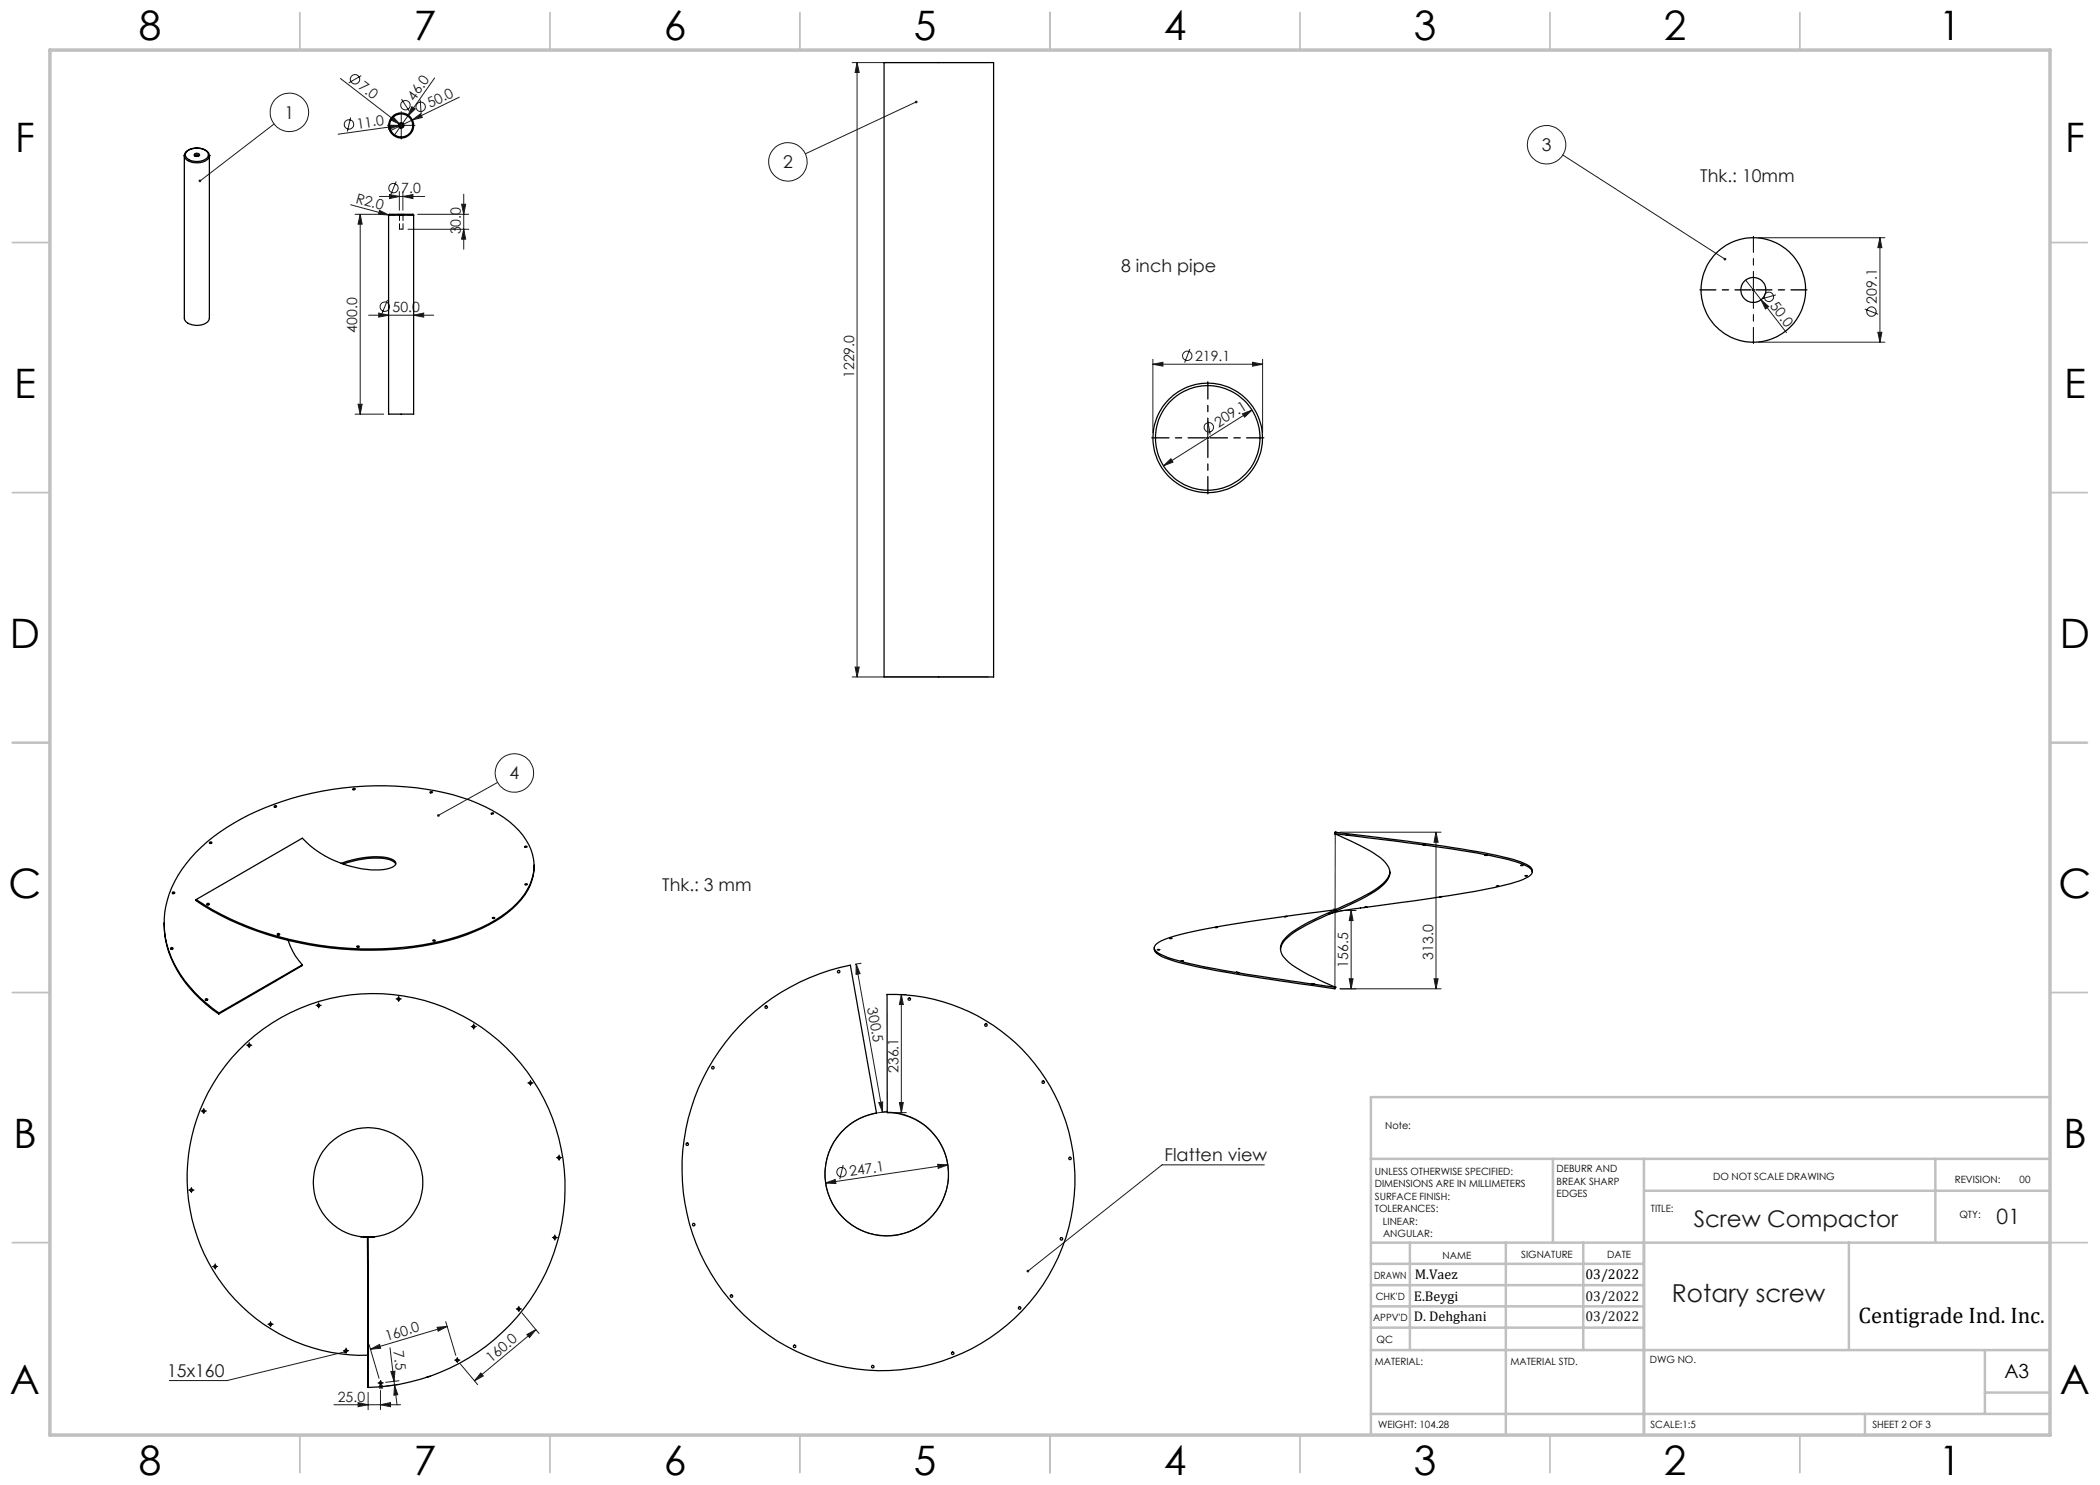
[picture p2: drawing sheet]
<svg xmlns="http://www.w3.org/2000/svg" width="420mm" height="297mm" viewBox="0 0 420 297" stroke-linecap="round" stroke-linejoin="round" font-family="sans-serif">
<g fill="none" stroke="#191924" stroke-width=".2">
<path d="M68.1 15.7l11.9 9.2M72.2 15.1l-2.5 1.5M80.3 19.8l1.6 2.5M84 19.9l.2 2.9M86.9 15.6l-8 11.4M91.9 19.4l-9.4 4.6M170.4 12.5h27.3M171.4 12.5l.4 2h-.8zM171.4 12.5v122.9M54.8 24.8l-14.8 11.4M70.1 23.5l-.6 2.8M75.9 39.3h9"/>
<path d="M77.6 25l2.1 .1-1.9 .8zM77.9 38.9l2 .4-2 .4zM78.6 23.4l1.4 1.5-1.9-.9zM79.2 36.3l-1.1 2.7M79.7 25.1l-12.1 1.7M79.9 38.3v3.7M80 25.1h.5M80 24.9l.5 .4M80.2 24.8v.5M80.6 39.3l2-.4v.8zM80.6 38.3v3.7M80.8 25l-1.1 .1"/>
<path d="M82.4 21.3l.6 .5-1.4 1.4zM82.5 24l1.6-1.2 .4 .7zM82.5 24l-4.5 2.2M92.7 38.8v11M183.2 20.4l-22.1 10.4M312.6 31l32.4 20.8M70.1 41l7.7 2M71 42.9h5.9M72 42.9l.4 1.9h-.8zM72 42.9v39.9M75.9 42.1l1.9 .9-2.1-.1zM77.8 43h.1"/>
<path d="M81.6 45.9h12.1M83.5 42.9h10.2M92.3 40.8h.8l-.4 2.1zM92.7 45.9l.4 1.9h-.8zM349.1 56l8.2 10.5M350.4 58h.5M350.7 57.7v.5M351.7 47.6h25.3M352.2 60l1.5 1.3-.6 .5zM355.2 59l-2.8 .8M376 47.6l.4 1.9h-.8zM376 47.6v20.8"/>
<path d="M73.7 63h13M75.7 62.6l2 .4-2 .4zM77.5 60l-1.1 2.7M82.7 63l2-.4v.8zM230.6 72.8l2-.3v.7zM230.6 71.9v14.7M230.6 72.8h21.9M238 69.8l-1.1 2.7M250.5 72.5l2 .3-2 .4zM252.5 71.9v14.7M351.7 68.4h25.3M373 61.8l2.6 1.1"/>
<path d="M375.6 66.5h.8l-.4 1.9zM71 82.8h5.7M71.6 80.9h.8l-.4 1.9zM232.7 93.2l1.5-1.4 .4 .6zM241.3 87.6h.5M241.5 84l.5 2.9M241.5 87.3v.5M248.5 82.8l1.9-.8-1.5 1.4zM250.4 82l-17.7 11.2M170.4 135.4h27.3M171 133.4h.8l-.4 2zM99.5 156.5l-11.8 6.6"/>
<path d="M267.1 166.4l-.1 31.4M268 166.4h20.2M287.2 166.4v31.4M287.2 166.4l.4 2h-.8zM79.4 199.8h.6M79.7 199.6v.5M171.2 192.8l.8 1.9-.8 .2zM171.2 192.8l5.3 29.6M172.2 192.6l-1.1 .3M178.4 198.9h2.9M180.3 198.9l.4 2h-.8zM180.3 198.9v23.6"/>
<path d="M266.5 182.1h1M266.7 181.7l.7 .8M267.4 181.7l-.7 .8M268 197.8h20.2M268 182.1h3.2M269.8 195.8h.8l-.4 2zM270.2 182.1v15.7M270.2 182.1l.4 2h-.8zM286.8 195.8h.8l-.4 2zM49.6 209.1h.5M49.8 208.8v.5M63.5 201.1h.5"/>
<path d="M63.7 200.8v.6M94.5 205.3h.5M94.7 205.1v.5M105.8 216.6h.5M106.1 216.4v.4M38 238h.5M38.3 237.8v.5M40.5 222.2h.5M40.7 222v.5M111.5 231.6h.5M111.8 231.3v.5M165.1 236.6l1.9-.7 .2 .8z"/>
<path d="M168.6 233l-.6 2.8M175.8 220.5l.7-.1v2zM177.5 222.2l-1.2 .2M178.5 222.5h2.8M179.9 220.5h.8l-.4 2zM187.5 232.9l2.1 .1-2 .7zM189.6 233l-24.5 3.6M252.9 233h-20.5l-26.8 21.2M42.8 253.3h.5M43 253v.6M110.7 247.5h.5M110.9 247.3v.5"/>
<path d="M53.8 264.9h.6M54.1 264.6v.5M68.9 270.2h.6M69 270.4l-23.6 5.7h-11.5M69.2 269.9v.5M73.6 278.5v3.4M73.8 268.9l2 6.8M74.1 269.8l1.8-.9 .2 .8zM75.7 277.4h1M75.8 277l.8 .7M75.8 276.6h.6M76.1 278.1v3.8"/>
<path d="M76.1 276.4v.5M76.2 276.9v.9M76.6 277l-.8 .7M78 269.6l.8 6.7M78.2 274.3l.8-.1-.2 2.1zM78.8 276.3l.1 .7M78.9 277l.7 1.9-.8 .1zM78.9 277l.5 4M79.8 276.2l-2.7 .3M79.9 276.9l-2.7 .3M87.4 265.5l2-.2-1.8 .9zM89.1 264.3l2.1 6.8"/>
<path d="M89.4 265.3l-15.3 4.5M91.2 272.1h.5M91.4 271.8v.5M92.1 272.8l3.4 4.1M96.2 274.6l.5 .6-1.8 1zM103.5 261.8h.5M103.8 261.5v.5M104.4 262.6l3.4 4.1M105.4 266.9l1.8-1-1.3 1.6zM107.2 265.9l-12.3 10.3M66.8 280.9h13.3M71.6 280.5l2 .4-2 .4z"/>
<path d="M76.1 280.9l2-.4v.8z"/>
<circle cx="71" cy="15.9" r=".95"/>
<circle cx="57.9" cy="22.5" r="3.8"/>
<circle cx="69.8" cy="24.9" r=".94"/>
<circle cx="78.7" cy="37.6" r=".94"/>
<circle cx="81.1" cy="21" r=".94"/>
<circle cx="84.1" cy="21.4" r=".94"/>
<circle cx="157.6" cy="32.4" r="3.8"/>
<circle cx="309.3" cy="28.9" r="3.8"/>
<circle cx="353.8" cy="59.4" r=".94"/>
<circle cx="76.9" cy="61.3" r=".95"/>
<circle cx="237.5" cy="71.2" r=".94"/>
<circle cx="374.3" cy="62.3" r=".95"/>
<circle cx="241.8" cy="85.4" r=".95"/>
<circle cx="102.9" cy="154.6" r="3.8"/>
<circle cx="168.3" cy="234.4" r=".94"/>
<circle cx="177.3" cy="234.8" r="12.4"/>
</g>
<g fill="none" stroke="#191924" stroke-width=".2" stroke-dasharray="15.2 1.3 1.3 1.3">
<path d="M79.8 25.1h-2.3M80.3 24.6v-2.3M80.3 25.6v2.2M80.8 25.1h2.2M79.5 199.8h-.3M79.7 199.5v-.2M80 199.8h.2M49.6 209h-.2M49.9 208.8v-.3M49.9 209.3v.2M50.1 209h.3M63.5 201.1h-.3"/>
<path d="M63.7 200.8v-.2M63.7 201.3v.3M64 201.1h.2M79.7 200v.3M94.5 205.3h-.3M94.7 205.1v-.3M94.7 205.6v.2M95 205.3h.2M105.8 216.6h-.2M106.1 216.3v-.2M106.1 216.8v.3M106.3 216.6h.3"/>
<path d="M38 238h-.2M38.3 237.8v-.3M38.3 238.3v.2M38.5 238h.3M40.5 222.2h-.2M40.8 222v-.3M40.8 222.5v.2M41 222.2h.3M111.6 231.5h-.3M111.8 231.3v-.3M111.8 231.8v.2M112.1 231.5h.2"/>
<path d="M42.8 253.3h-.3M43 253v-.2M43 253.5v.3M43.3 253.3h.2M110.7 247.5h-.2M111 247.3v-.3M111 247.8v.2M111.2 247.5h.3M53.9 264.8h-.3M54.1 264.6v-.3M54.1 265.1v.2M54.4 264.8h.2"/>
<path d="M69 270.1h-.3M69.2 269.9v-.3M69.2 270.4v.2M69.5 270.1h.2M75.9 276.6h-.3M76.1 276.3v-.2M76.1 276.8v.3M76.4 276.6h.2M91.2 272h-.2M91.5 271.8v-.3M91.5 272.3v.2M91.7 272h.3"/>
<path d="M103.5 261.8h-.2M103.8 261.5v-.2M103.8 262v.3M104 261.8h.3"/>
</g>
<path d="M241.1 87.6h-10.7M241.6 87.1v-10.7M241.6 88.1v10.7M242.1 87.6h10.7" fill="none" stroke="#191924" stroke-width=".2" stroke-dasharray="15.2 1.3 1.3 1.3" stroke-dashoffset="11.8"/>
<path d="M350.2 58h-10.2M350.7 57.5v-10.2M350.7 58.5v10.2M351.2 58h10.2" fill="none" stroke="#191924" stroke-width=".2" stroke-dasharray="15.2 1.3 1.3 1.3" stroke-dashoffset="12"/>
<g fill="none" stroke="#c0c0c0" stroke-width=".35">
<path d="M60 2.5v7.5M110 2.5v7.5M160 2.5v7.5M210 2.5v7.5M260 2.5v7.5M310 2.5v7.5M360 2.5v7.5M2.5 48.5h7.5M410 48.5h7.5M2.5 98.5h7.5M410 98.5h7.5M2.5 148.5h7.5"/>
<path d="M410 148.5h7.5M2.5 198.5h7.5M410 198.5h7.5M2.5 248.5h7.5M410 248.5h7.5M60 287v7.5M110 287v7.5M160 287v7.5M210 287v7.5M260 287v7.5M310 287v7.5M360 287v7.5"/>
</g>
<g fill="none" stroke="#c0c0c0" stroke-width=".5">
<path d="M410 219.4h-135.8v67.4M274.2 231.8h135.8M310.6 231.8v16.7M328.8 231.8v55.2M328.8 238.2h81.2M387.1 231.8v16.7M274.2 248.5h135.8M274.2 257h54.6M274.2 252.8h54.6M282 248.5v21.5M301.2 248.5v38.3M316.7 248.5v21.5"/>
<path d="M369.8 248.5v21.5M274.2 265.5h54.6M274.2 261.3h54.6M274.2 270h135.8M397 270v12.8M397 278.5h13M274.2 282.8h135.8M373 282.8v4.2"/>
</g>
<path d="M10 10h400v277h-400z" fill="none" stroke="#c0c0c0" stroke-width=".7"/>
<g fill="#191924">
<path d="M78.6 23.4l1.4 1.5-1.9-.9z"/>
<path d="M75.9 42.1l1.9 .9-2.1-.1z"/>
<path d="M77.6 25l2.1 .1-1.9 .8z"/>
<path d="M82.5 24l1.6-1.2 .4 .7z"/>
<path d="M82.4 21.3l.6 .5-1.4 1.4z"/>
<path d="M352.2 60l1.5 1.3-.6 .5z"/>
<path d="M39.8 36v.3l.2-.1-.2 .1a.27 .27 0 0 0 .4 0 .27 .27 0 0 0 0-.3 .27 .27 0 0 0-.4 0zM183 20.3a.27 .27 0 0 0 .2 .4 .27 .27 0 0 0 .3-.4l-.3 .1 .3-.1-.2-.2zM344.8 51.6l-.1 .1a.27 .27 0 0 0 .2 .4 .27 .27 0 0 0 .3-.1l-.2-.2 .2 .2a.28 .28 0 0 0 0-.4 .28 .28 0 0 0-.4 0zM87.6 162.8l-.2 .4 .3-.1-.2 .1a.26 .26 0 0 0 .3 .1 .26 .26 0 0 0 .1-.3 .26 .26 0 0 0-.3-.2z"/>
<path d="M78.9 277l.7 1.9-.8 .1zM78.2 274.3l.8-.1-.2 2.1z"/>
<path d="M187.5 232.9l.1 .8 2-.7zM165.1 236.6l2.1 .1-.2-.8z"/>
<path d="M270.2 182.1l.4 2h-.8zM269.8 195.8h.8l-.4 2z"/>
<path d="M205.4 254v.4l.2-.2-.2 .2a.27 .27 0 0 0 .4 0 .27 .27 0 0 0 0-.4 .27 .27 0 0 0-.4 0zM68.8 270.2a.27 .27 0 0 0 .1 .4 .27 .27 0 0 0 .4-.3l-.3 .1 .3-.1-.3-.2z"/>
<path d="M175.8 220.5l.7-.1v2zM171.2 192.8l.8 1.9-.8 .2z"/>
<path d="M82.7 63l2-.4v.8zM75.7 62.6l2 .4-2 .4zM80.6 39.3l2-.4v.8zM77.9 38.9l2 .4-2 .4z"/>
<path d="M230.6 72.8l2-.3v.7zM250.5 72.5l2 .3-2 .4z"/>
<path d="M76.1 280.9l2-.4v.8zM71.6 280.5l2 .4-2 .4z"/>
<path d="M87.4 265.5l2-.2-1.8 .9zM74.1 269.8l1.8-.9 .2 .8z"/>
<path d="M232.7 93.2l1.9-.8-.4-.6zM248.5 82.8l.4 .6 1.5-1.4z"/>
<path d="M96.2 274.6l.5 .6-1.8 1zM105.4 266.9l1.8-1-1.3 1.6z"/>
<path d="M92.7 45.9l.4 1.9h-.8zM92.3 40.8h.8l-.4 2.1zM171 133.4h.8l-.4 2zM171.4 12.5l.4 2h-.8z"/>
<path d="M72 42.9l.4 1.9h-.8zM71.6 80.9h.8l-.4 1.9zM376 47.6l.4 1.9h-.8zM375.6 66.5h.8l-.4 1.9zM180.3 198.9l.4 2h-.8zM179.9 220.5h.8l-.4 2zM287.2 166.4l.4 2h-.8zM286.8 195.8h.8l-.4 2z"/>
</g>
<g fill="none" stroke="#000" stroke-width=".25">
<path d="M176.8 12.5h21.9v122.9h-21.9zM36.9 31.1a2.32 2.32 0 0 0 2.6 1.5 2.12 2.12 0 0 0 2.4-1.5M37.3 30.3a3.4 3.4 0 0 1 4.4 .3l.2 .4v32.6a2.38 2.38 0 0 1-2.9 1.4h-.3a1.94 1.94 0 0 1-1.8-1.4v-32.6zM37.5 30.2a3.2 3.2 0 0 1 4.1 .4 1.16 1.16 0 0 1-1.1 1.5 2.75 2.75 0 0 1-3.4-1v-.4zM38.9 30.8l.5-.1a.35 .35 0 0 1 .5 .2 .35 .35 0 0 1-.5 .4 .37 .37 0 0 1-.4-.1 .37 .37 0 0 1-.1-.4zM39 31.1l.2 .2 .5-.2M39 31.1l.3-.2 .3 .1 .1 .1M41.9 31.1h.1M77.7 43l.1-.1h4.9v.1M77.7 43v39.8h5v-39.8M77.7 43h5M70.6 157.8v-.1a.21 .21 0 0 1 .3-.1 .21 .21 0 0 1 .1 .3l-.3 .1z"/>
<path d="M86 158.4h.1a.21 .21 0 0 1 .2-.1 .21 .21 0 0 1 .2 .2l-.3 .1-.2-.1zM34.5 178.5v-.1a.23 .23 0 0 1 .3 0 .23 .23 0 0 1 .1 .2l-.1 .1a.19 .19 0 0 1-.3 0 .19 .19 0 0 1 0-.2zM34.9 178.7h-.4M39.2 179.9a63.9 63.9 0 0 0 37.3 9.9 48.8 48.8 0 0 0 22.6-5.8 15.8 15.8 0 0 0 7.3-8.1 9.7 9.7 0 0 0-2.6-9.8 28.3 28.3 0 0 0-13.2-7.1 60.6 60.6 0 0 0-43.8 5.6 28.5 28.5 0 0 0-12.9 14.1 18 18 0 0 0 3.1 17.5 30.4 30.4 0 0 0 6.8 6.4M41.9 168.5a.22 .22 0 0 1 .3-.2 .22 .22 0 0 1 .1 .4h-.3zM42.3 168.7h-.3M54.9 161.2a.21 .21 0 0 1 .2-.1 .21 .21 0 0 1 .2 .2l-.1 .1a.23 .23 0 0 1-.2 .1 .23 .23 0 0 1-.2-.2zM55.2 161.4h-.3M68.2 172.7a17.4 17.4 0 0 1 9.7-1l.5 .1a.83 .83 0 0 1 .8 .9 .83 .83 0 0 1-.8 .8 14.7 14.7 0 0 1-9.1-.5 20.2 20.2 0 0 1-8.8-5.4l-21.3 12.3M68.6 172.8a15.1 15.1 0 0 1 9.8-.7l.6 .4 .1 .3M98.3 162.6h.3l.1 .1-.4 .1zM104.9 169.4l.2-.2 .3 .1-.2 .2z"/>
<path d="M105 176.8l.3-.1 .2 .2-.3 .1zM106.8 173a11 11 0 0 1-4.4 8.8 33.9 33.9 0 0 1-16 7.1 66.6 66.6 0 0 1-44-6.7l-3.2-2.1v-.2M266.9 166.7l.1 .1M266.9 166.7l1.1 .5a37.8 37.8 0 0 1 8.6 4.8l.5 .5a2.77 2.77 0 0 1-.3 4.4 32.5 32.5 0 0 1-8.6 4.8l-1 .5a46.1 46.1 0 0 0-9.2 4.9 4.1 4.1 0 0 0-1.9 2.8M267 166.8a393.5 393.5 0 0 1 32.4 4.6 17.1 17.1 0 0 1 6.7 2.4 .8 .8 0 0 1-.1 1.3 23.3 23.3 0 0 1-8.4 2.7 604.3 604.3 0 0 1-26.9 4l-2.8 .4-2.2 .7M267.1 166.4h.1M267.1 166.4a439.4 439.4 0 0 1 32.3 4.7 18.2 18.2 0 0 1 6.7 2.4l.3 .6M267.1 166.4l-.1 .4M267.1 166.4l-.2 .3M269.8 167.1l-.5-.1 .5 .1M278 174.4a5.9 5.9 0 0 1-3.2 3.7l-4.6 2.4-4.2 2a32.3 32.3 0 0 0-8.6 4.8 2.89 2.89 0 0 0 0 4.8 35.4 35.4 0 0 0 9.7 5.3M284.6 169l.5 .1z"/>
<path d="M287.9 179.3h.5zM296.9 171l.5 .1zM299.3 177.2h.5zM304.1 173.1h.5zM305 175.2l.5-.1zM306.5 174.1v.3M32.8 184.5a19 19 0 0 0 5.1 13.1l1 1.1a29.7 29.7 0 0 0 4.8 4.1M34.2 189.8h.3M41.5 180.7a.22 .22 0 0 1 .2 0 .22 .22 0 0 1 .1 .2h-.3zM41.5 180.9h.3M55.6 187h.2M57.6 188.1l.1 .2a13.1 13.1 0 0 0 2.8 4.7"/>
<path d="M60.5 193l-.1 .1-16.7 9.7M60.5 193l-16.7 9.6M71.4 189.3h.4a.23 .23 0 0 1-.2 .2 .23 .23 0 0 1-.2-.2zM86.6 188.1l.2-.1 .3 .1-.2 .1zM98.5 183.5h.3l.2 .2h-.5zM230.9 189.5v.5a5 5 0 0 0 3.3 2l.9 .3a257.7 257.7 0 0 0 28.1 4.9l3.8 .6 .1-.4M231.5 189.9h.5zM233.9 187.7h.5zM236.2 192.2h.5zM243 185.5h.5zM247.3 194.4l.5 .1zM256.9 183.3h.5z"/>
<path d="M262.9 196.8h-.5h.5M267.1 197.4h.1M267.1 182a318.2 318.2 0 0 0-31 4.9 11.3 11.3 0 0 0-5 2 .91 .91 0 0 0 .4 1.6 23.1 23.1 0 0 0 7.7 2.5 440.9 440.9 0 0 0 27.9 4.4M273.4 181.4l-.5 .1 .5-.1M41.1 200h.4M43.8 202.6l-.1 .2M149.4 203.7a42.6 42.6 0 0 1 20.7-10.7l5.2 29.6a12.4 12.4 0 0 0-9.4 17.1 12.4 12.4 0 0 0 18.8 5 12.4 12.4 0 0 0 .4-19.5 12.5 12.5 0 0 0-7.7-2.7v-23.6a37 37 0 0 1 33.3 54.5 39.1 39.1 0 0 1-64.9 6.4 41 41 0 0 1 3.6-56.1zM72.1 247.3l.3 .1M72.6 247.4h.9M73.5 247.4l.1 30.1M73.5 247.4h.1M73.6 247.4v30.1"/>
<path d="M74.6 247.4h-.9M74.9 247.4h-.2M73.6 271a35.6 35.6 0 0 1-30.9-54.3 37.8 37.8 0 0 1 66.1 3 40 40 0 0 1-35.2 57.8M73.6 277.5h.1M86 275.2l-.8 .3"/>
<circle cx="80.2" cy="25.1" r="2.49"/>
<circle cx="80.2" cy="25.1" r=".34"/>
<circle cx="80.2" cy="25.1" r="2.3"/>
<circle cx="80.2" cy="25.1" r=".55"/>
<circle cx="350.7" cy="58" r="10.5"/>
<circle cx="350.7" cy="58" r="2.51"/>
<circle cx="241.5" cy="87.6" r="10.4"/>
<circle cx="241.5" cy="87.6" r="11"/>
<circle cx="34.4" cy="189.7" r=".22"/>
<circle cx="41.3" cy="199.9" r=".22"/>
<circle cx="55.7" cy="186.9" r=".22"/>
<circle cx="79.7" cy="199.8" r=".26"/>
<circle cx="167.7" cy="194.3" r=".24"/>
<circle cx="181.9" cy="199.8" r=".25"/>
<circle cx="49.8" cy="209.1" r=".25"/>
<circle cx="63.7" cy="201.1" r=".26"/>
<circle cx="94.7" cy="205.3" r=".26"/>
<circle cx="106.1" cy="216.6" r=".25"/>
<circle cx="142.6" cy="213.5" r=".25"/>
<circle cx="153.3" cy="201.4" r=".25"/>
<circle cx="197.2" cy="205" r=".26"/>
<circle cx="208.6" cy="216.4" r=".25"/>
<circle cx="38.3" cy="238" r=".26"/>
<circle cx="40.7" cy="222.2" r=".25"/>
<circle cx="73.6" cy="236.5" r="11"/>
<circle cx="111.8" cy="231.5" r=".26"/>
<circle cx="137.4" cy="228.8" r=".25"/>
<circle cx="214" cy="231.7" r=".25"/>
<circle cx="43" cy="253.3" r=".26"/>
<circle cx="111" cy="247.5" r=".26"/>
<circle cx="138.7" cy="244.9" r=".26"/>
<circle cx="146.3" cy="259.2" r=".24"/>
<circle cx="212.3" cy="247.8" r=".25"/>
<circle cx="54.1" cy="264.9" r=".25"/>
<circle cx="69.2" cy="270.2" r=".25"/>
<circle cx="76.1" cy="276.6" r=".25"/>
<circle cx="91.5" cy="272" r=".26"/>
<circle cx="103.7" cy="261.8" r=".25"/>
<circle cx="158.9" cy="269.3" r=".25"/>
<circle cx="174.6" cy="273.3" r=".25"/>
<circle cx="190.5" cy="270.7" r=".25"/>
<circle cx="203.9" cy="261.6" r=".25"/>
</g>
<path d="M80.3 43h.3h-.7h.4" fill="none" stroke="#000" stroke-width=".2" stroke-dasharray="1.3 .6" stroke-dashoffset=".7"/>
<path d="M77.8 43h5M79.7 42.8l.2 .2M79.9 45.8h.4M80.3 45.8h.3M80.6 43l.2-.2" fill="none" stroke="#000" stroke-width=".2" stroke-dasharray="1.3 .6"/>
<path d="M79.9 43v2.8M80.6 45.8v-2.8" fill="none" stroke="#000" stroke-width=".2" stroke-dasharray="1.3 .6" stroke-dashoffset=".2"/>
<g font-size="8.1">
<text x="27.8" y="8">8</text>
<text x="82.8" y="8">7</text>
<text x="132.8" y="8">6</text>
<text x="182.8" y="8">5</text>
<text x="232.8" y="8">4</text>
<text x="282.8" y="8">3</text>
<text x="332.8" y="8">2</text>
<text x="387.8" y="8">1</text>
<text x="3" y="30.4">F</text>
<text x="413" y="30.4">F</text>
<text x="2.8" y="79.6">E</text>
<text x="412.8" y="79.6">E</text>
<text x="2" y="129.6">D</text>
<text x="412" y="129.6">D</text>
<text x="1.7" y="179.6">C</text>
<text x="411.7" y="179.6">C</text>
<text x="2.7" y="229.6">B</text>
<text x="412.7" y="229.6">B</text>
<text x="2" y="278.9">A</text>
<text x="412" y="278.9">A</text>
<text x="27.8" y="295">8</text>
<text x="82.8" y="295">7</text>
<text x="132.8" y="295">6</text>
<text x="182.8" y="295">5</text>
<text x="232.8" y="295">4</text>
<text x="282.8" y="295">3</text>
<text x="332.8" y="295">2</text>
<text x="387.8" y="295">1</text>
</g>
<text font-size="4.9" fill="#191924" x="334.4" y="260.3">Rotary screw</text>
<text font-size="4.6" fill="#191924" x="338.7" y="245.3">Screw Compactor</text>
<text font-size="4.5" x="371.7" y="264.6">Centigrade Ind. Inc.</text>
<text font-size="4.2" fill="#191924" x="399.3" y="244.8">01</text>
<text font-size="3.9" x="400.9" y="275.5">A3</text>
<g font-size="3.5" fill="#191924">
<text x="56.9" y="23.7">1</text>
<text x="156.6" y="33.6">2</text>
<text x="308.4" y="30.2">3</text>
<text x="340.1" y="36.5">Thk.: 10mm</text>
<text x="224.2" y="54.5">8 inch pipe</text>
<text x="101.9" y="155.8">4</text>
<text x="132.4" y="178.3">Thk.: 3 mm</text>
<text x="232.9" y="232.1">Flatten view</text>
<text x="33.4" y="275.4">15x160</text>
</g>
<g font-size="2.8" fill="#191924">
<text x="71.6" y="17.6" transform="rotate(38 71.6 17.6)">7.0</text>
<text x="82.9" y="20.4" transform="rotate(-55 82.9 20.4)">46.0</text>
<text x="86" y="21.6" transform="rotate(-26 86 21.6)">50.0</text>
<text x="71.5" y="25.7" transform="rotate(-8 71.5 25.7)">11.0</text>
<text x="71" y="40.6" transform="rotate(15 71 40.6)">R2.0</text>
<text x="80.3" y="38.7">7.0</text>
<text x="92.1" y="46.9" transform="rotate(-90 92.1 46.9)">30.0</text>
<text x="78.5" y="62.4">50.0</text>
<text x="353.9" y="61.2" transform="rotate(52 353.9 61.2)">50.0</text>
<text x="375.4" y="60.8" transform="rotate(-90 375.4 60.8)">209.1</text>
<text x="71.4" y="66.5" transform="rotate(-90 71.4 66.5)">400.0</text>
<text x="170.8" y="75.6" transform="rotate(-90 170.8 75.6)">1229.0</text>
<text x="239" y="72.2">219.1</text>
<text x="243.7" y="85.5" transform="rotate(-32 243.7 85.5)">209.1</text>
<text x="286.6" y="191.9" transform="rotate(-90 286.6 191.9)">313.0</text>
<text x="269.6" y="193.5" transform="rotate(-90 269.6 193.5)">156.5</text>
<text x="173.5" y="201.7" transform="rotate(80 173.5 201.7)">300.5</text>
<text x="179.7" y="214.6" transform="rotate(-90 179.7 214.6)">236.1</text>
<text x="170" y="235.2" transform="rotate(-8 170 235.2)">247.1</text>
<text x="317.1" y="260.1">03/2022</text>
<text x="77.3" y="268.2" transform="rotate(-17 77.3 268.2)">160.0</text>
<text x="317.1" y="264.2">03/2022</text>
<text x="78.7" y="270.2" transform="rotate(83 78.7 270.2)">7.5</text>
<text x="98.2" y="272.6" transform="rotate(-40 98.2 272.6)">160.0</text>
<text x="67.6" y="280.3">25.0</text>
</g>
<g font-size="2.8">
<text x="282.9" y="255.9">M.Vaez</text>
<text x="317.1" y="255.9">03/2022</text>
<text x="282.8" y="260.1">E.Beygi</text>
<text x="282.8" y="264.2">D. Dehghani</text>
</g>
<g font-size="2">
<text x="277" y="225.8">Note:</text>
<text x="275" y="234.9">UNLESS OTHERWISE SPECIFIED:</text>
<text x="275" y="237.4">DIMENSIONS ARE IN MILLIMETERS</text>
<text x="275" y="239.9">SURFACE FINISH:</text>
<text x="311.3" y="234.5">DEBURR AND</text>
<text x="311.3" y="237">BREAK SHARP</text>
<text x="311.3" y="239.5">EDGES</text>
<text x="342.6" y="236">DO NOT SCALE DRAWING</text>
<text x="391" y="236.6">REVISION:</text>
<text x="403.9" y="236.6">00</text>
<text x="275" y="242.4">TOLERANCES:</text>
<text x="276.6" y="244.9">LINEAR:</text>
<text x="330.2" y="242.4">TITLE:</text>
<text x="391.9" y="243.7">QTY:</text>
<text x="276.6" y="247.4">ANGULAR:</text>
<text x="288.5" y="251.7">NAME</text>
<text x="304.2" y="251.7">SIGNATURE</text>
<text x="321.4" y="251.7">DATE</text>
<text x="274.8" y="255.9">DRAWN</text>
<text x="275.1" y="260.1">CHK'D</text>
<text x="274.6" y="264.2">APPV'D</text>
<text x="275.3" y="268.5">QC</text>
<text x="275" y="273">MATERIAL:</text>
<text x="302.1" y="273">MATERIAL STD.</text>
<text x="330" y="272.5">DWG NO.</text>
<text x="275.6" y="285.6">WEIGHT: 104.28</text>
<text x="330.1" y="285.6">SCALE:1:5</text>
<text x="374.5" y="285.6">SHEET 2 OF 3</text>
</g>
</svg>
